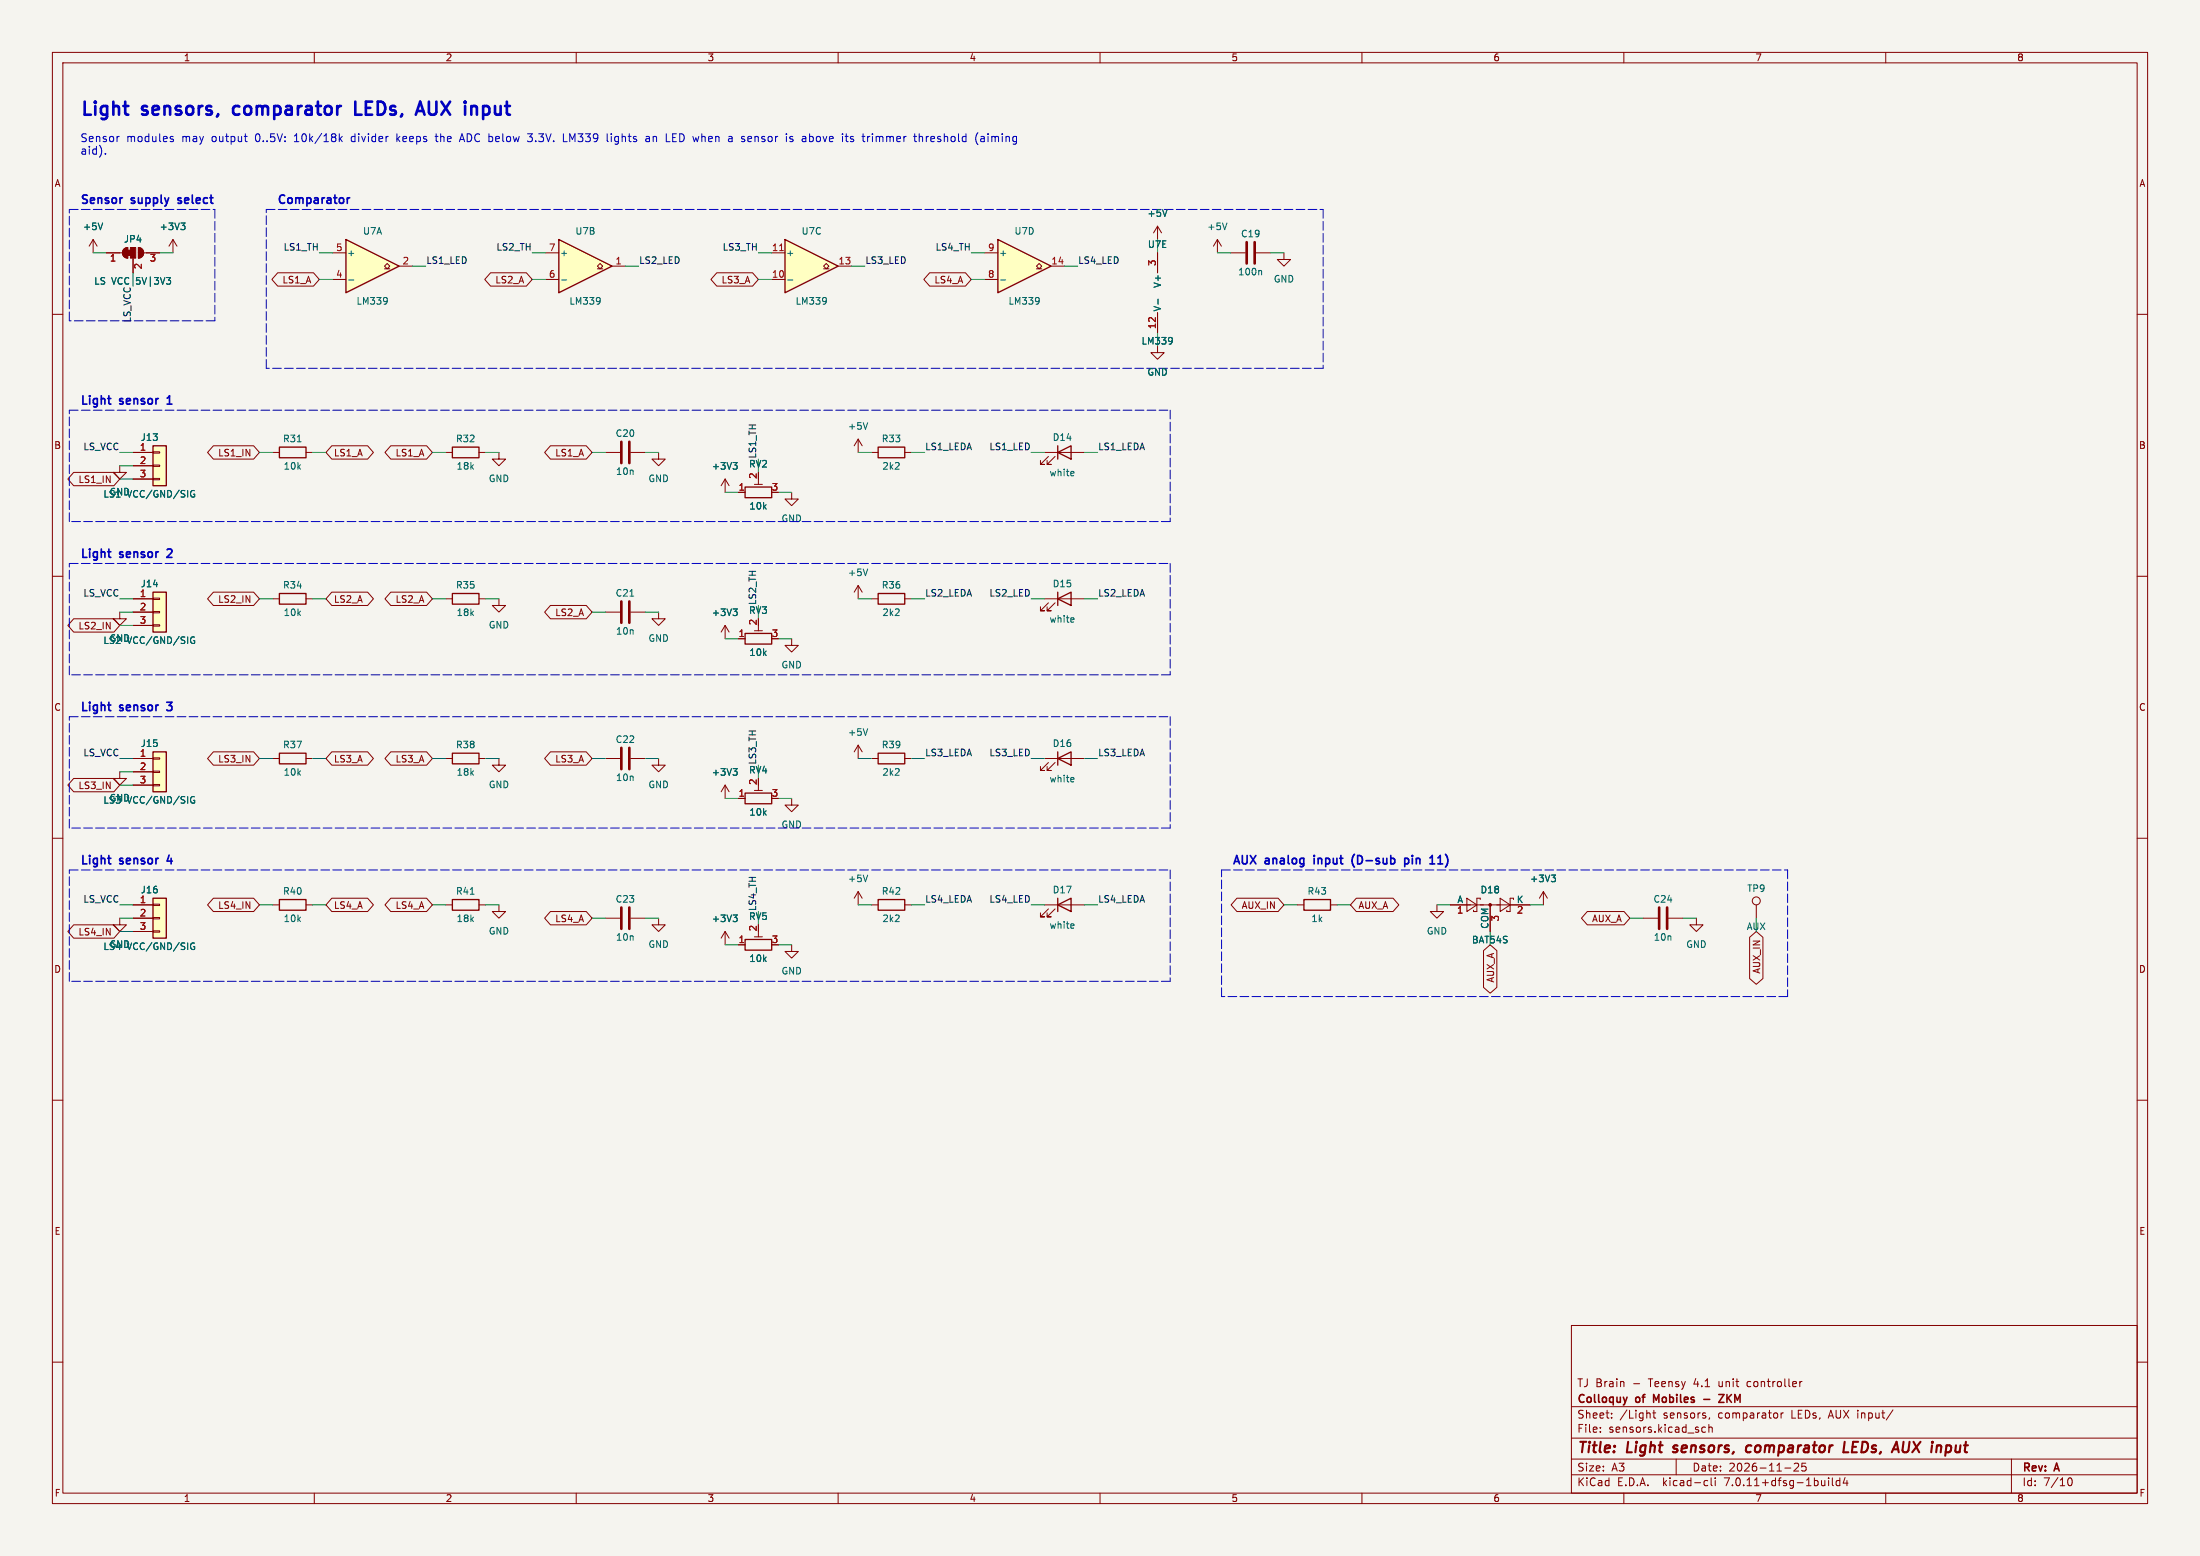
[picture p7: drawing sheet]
<svg xmlns="http://www.w3.org/2000/svg" width="420mm" height="297mm" viewBox="0 0 420 297" stroke-linecap="round" stroke-linejoin="round" font-family="sans-serif">
<path d="M0 0h420v297h-420z" fill="#f5f4ef" stroke="#f5f4ef" stroke-width=".19"/>
<g fill="none" stroke="#840000" stroke-width=".19">
<path d="M10 10h400v277h-400zM12 12h396v273h-396zM60 10v2M110 10v2M160 10v2M210 10v2M260 10v2M310 10v2M360 10v2M10 60h2M221 43.2v2.5M221 48.3v3.8"/>
<path d="M221 59.7v3.8M221 43.2l-.8 1.3M221 43.2l.7 1.3M232.4 45.7l-.8 1.3M232.4 45.7v2.6M232.4 45.7l.8 1.3M234.9 48.3h2.8M239.8 48.3h2.8M245.1 48.3v1.2h1.3l-1.3 1.3-1.3-1.3h1.3M408 60h2M221 66v1.3h1.2l-1.2 1.3-1.3-1.3h1.3M22.9 88.9v1.3h1.2l-1.2 1.2-1.3-1.2h1.3"/>
<path d="M52.1 86.4h1.2M58.4 86.4h1.3M85.1 86.4h1.3M91.4 86.4h1.3M95.2 86.4v1.2h1.3l-1.3 1.3-1.2-1.3h1.2M125.7 86.4v1.2h1.3l-1.3 1.3-1.2-1.3h1.2M141 94h1.2M144 92.5h1.5M144.8 91.4v1.1M163.8 83.8l-.7 1.3M163.8 83.8v2.6M163.8 83.8l.8 1.3"/>
<path d="M199.4 86.4h7.6M200.2 87.1l-1.6 1.5h.8h-.8v-.7M201.4 87.1l-1.5 1.5h.8h-.8v-.7M10 110h2M22.9 116.8v1.3h1.2l-1.2 1.3-1.3-1.3h1.3M25.4 114.3h3.8M25.4 116.8h3.8M25.4 119.4h3.8M29.2 119.3h1.3v.2h-1.3zM29.2 116.7h1.3v.3h-1.3zM29.2 114.2h1.3v.2h-1.3zM52.1 114.3h1.2"/>
<path d="M58.4 114.3h1.3M85.1 114.3h1.3M91.4 114.3h1.3M115.6 116.8h2.8M120.4 116.8h2.8M408 110h2M10 160h2M115.6 144.8h2.8M120.4 144.8h2.8M125.7 144.8v1.3h1.3l-1.3 1.2-1.2-1.2h1.2M138.4 149.9v2.5M138.4 149.9l-.7 1.2"/>
<path d="M138.4 149.9l.8 1.2M408 160h2M22.9 175.3v1.2h1.2l-1.2 1.3-1.3-1.3h1.3M25.4 175.3h3.8M25.4 172.7h3.8M25.4 177.8h3.8M29.2 177.7h1.3v.2h-1.3zM29.2 175.1h1.3v.3h-1.3zM29.2 172.6h1.3v.2h-1.3zM52.1 172.7h1.2M58.4 172.7h1.3M95.2 172.7v1.3h1.3l-1.3 1.3-1.2-1.3h1.2"/>
<path d="M115.6 175.3h2.8M120.4 175.3h2.8M125.7 175.3v1.2h1.3l-1.3 1.3-1.2-1.3h1.2M138.4 177.8l-.7 1.3M138.4 177.8v2.5M138.4 177.8l.8 1.3M144 178.8h1.5M144.8 177.8v1M323.8 175.3v1.2h1.3l-1.3 1.3-1.2-1.3h1.2M141 180.3h1.2M10 210h2M408 210h2"/>
<path d="M10 260h2M300 253h108v32h-108zM408 260h2M300 278.5h108M300 274.5h108M300 268.5h108M305.5 273.2v.2M305.5 272.5v.1M307.7 270.5v.2M307.7 269.8v.1M314.9 269.8l.1 .9M315.5 269.7h.6"/>
<path d="M315.7 269.2v1.3l.4 .2M320 278.5v3M325.6 272.5l-.4-.1-.3 .3 .1 .6h.6M326.2 272.5l.2-.1 .4 .1 .1 .9M326.2 271.9v1.5M326.4 270.6l-.2 .3M340 269.7v1M340.4 269.7l-.2 .1-.2 .2M343.3 279.4v.5l-.9 .9h1M343.6 263.7v1M344 279.3l-.1 .7 .3-.1h.5l.1 .6-.3 .3-.6-.2M344 263.7l-.3 .1-.1 .2"/>
<path d="M361.4 269.1l-1.3 1.9M384 278.5v6.5M60 285v2M110 285v2M160 285v2M210 285v2M260 285v2M300 281.5h108M310 285v2M325.6 282.6l.4 .1M326 283.5l-.4 .1M326.7 282.1v1.3l.2 .2"/>
<path d="M327.4 282.1v.1M327.4 282.6v1M340.7 280.2h1.2M349.1 282.1v.1M349.1 282.6v1M349.8 282.1v1.3l.2 .2M351.2 282.7l-.4-.1-.3 .3 .2 .6h.5M351.2 282.1v1.5M352.2 282l-.3 1.1h.9M352.6 282.6v1M360 285v2M394.7 282.7l.2-.5 .2-.1a.8 .8 0 0 1 .5 .7 .8 .8 0 0 1-.5 .8l-.2-.2-.2-.4"/>
</g>
<path d="M319.3 277.1l.2 .1M319.6 276l-.1 .3v.1M334.3 276a.66 .66 0 0 0-.9 .3l-.1 .5 .1 .3h.8M352.2 275.2l-.3 2h1M353.8 275.2l-.3 2h1M363.4 275.2l-.2 1.6 .3 .4h.4" fill="none" stroke="#840000" stroke-width=".4"/>
<path d="M316.2 267.3l-.5-1.1v1.5M325.3 267.1h1.1M328.1 266.2h1l-1 1.5h1" fill="none" stroke="#840000" stroke-width=".3"/>
<path d="M53.3 85.3h5.1v2.1h-5.1zM86.4 85.3h5v2.1h-5zM142.2 93h5.1v2h-5.1zM201.9 86.4l2.6-1.3v2.5zM201.9 85.1v2.5M29.2 113h2.5v7.7h-2.5zM53.3 113.3h5.1v2h-5.1zM86.4 113.3h5v2h-5zM29.2 171.5h2.5v7.6h-2.5zM53.3 171.7h5.1v2h-5.1zM142.2 179.3h5.1v2.1h-5.1z" fill="none" stroke="#840000" stroke-width=".25"/>
<g fill="none" stroke="#006464" stroke-width=".19">
<path d="M221.1 57.1v1M222.8 40l-.4 1.3M234.2 42.6l-.4 1.2M240.7 51.6l.1 .2v.7M223.7 64.5v.9M223.8 65l-.1 .1M56.8 84.3h.7M165.6 80.7l-.4 1.2M204.8 90l.2 .3-.6 .1M205 90.8h-.2M120.3 113.8h.7M36.9 122.3h.3l-.1 .5h-.5l-.2-.3"/>
<path d="M37.1 121.6h-.5l-.2 .3M139.9 146.7h.8l-.4 .5M140.5 147.2l.2 .2v.3l-.2 .3M139.9 174.6h.8l-.4 .5M140.5 175.1l.2 .3v.3l-.2 .2M36.9 180.7h.3l-.1 .5h-.5l-.2-.3M37.1 180h-.5l-.2 .3"/>
</g>
<path d="M238 46.2v4.1M239.5 46.2v4.1M118.6 114.8v4.1M120.1 114.8v4.1M118.6 142.7v4.1M120.1 142.7v4.1M118.6 173.2v4.1M120.1 173.2v4.1" fill="none" stroke="#840000" stroke-width=".51"/>
<g fill="#ffffc2" stroke="#ffffc2" stroke-width=".19">
<path d="M29.2 113h2.5v7.7h-2.5z"/>
<path d="M29.2 171.5h2.5v7.6h-2.5z"/>
</g>
<path d="M190.5 45.7l10.2 5.1-10.2 5.1z" fill="#ffffc2"/>
<path d="M190.5 45.7l10.2 5.1-10.2 5.1zM167.6 85.3h5.1v2.1h-5.1z" fill="none" stroke="#840000" stroke-width=".25"/>
<path d="M188 53.3h2.5M188 48.3h2.5M197.9 51.3h.5l-.5-.5 .5-.5 .5 .5-.5 .5h.5M200.7 50.8h2.5M166.4 86.4h1.2M172.7 86.4h1.3" fill="none" stroke="#840000" stroke-width=".19"/>
<path d="M191 53.4h1M198.3 56.9v.9M198.4 57.3l-.1 .2" fill="none" stroke="#006464" stroke-width=".19"/>
<path d="M149.9 45.7l10.1 5.1-10.1 5.1z" fill="#ffffc2"/>
<path d="M149.9 45.7l10.1 5.1-10.1 5.1z" fill="none" stroke="#840000" stroke-width=".25"/>
<path d="M147.3 53.3h2.6M147.3 48.3h2.6M157.2 51.3h.5l-.5-.5 .5-.5 .5 .5-.5 .5h.5M160 50.8h2.6M115.6 86.4h2.8M120.4 86.4h2.8" fill="none" stroke="#840000" stroke-width=".19"/>
<path d="M150.4 53.4h1M157.7 56.9v.9M157.8 57.3l-.1 .2" fill="none" stroke="#006464" stroke-width=".19"/>
<path d="M148.8 47.8h.8" fill="none" stroke="#a90000" stroke-width=".19"/>
<path d="M118.6 84.3v4.1M120.1 84.3v4.1" fill="none" stroke="#840000" stroke-width=".51"/>
<path d="M106.7 45.7l10.1 5.1-10.1 5.1z" fill="#ffffc2"/>
<path d="M106.7 45.7l10.1 5.1-10.1 5.1zM29.2 85.1h2.5v7.6h-2.5zM142.2 120.9h5.1v2h-5.1zM86.4 171.7h5v2h-5z" fill="none" stroke="#840000" stroke-width=".25"/>
<g fill="none" stroke="#840000" stroke-width=".19">
<path d="M104.1 53.3h2.6M104.1 48.3h2.6M114 51.3h.6l-.6-.5 .6-.5 .5 .5-.5 .5h.5M116.8 50.8h2.6M25.4 86.4h3.8M25.4 88.9h3.8M25.4 91.4h3.8M29.2 91.3h1.3v.3h-1.3zM29.2 88.8h1.3v.2h-1.3zM29.2 86.2h1.3v.3h-1.3zM138.4 91.4l-.7 1.3M138.4 91.4v2.6"/>
<path d="M138.4 91.4l.8 1.3M125.7 116.8v1.3h1.3l-1.3 1.3-1.2-1.3h1.2M144.8 119.4v1M141 121.9h1.2M144 120.4h1.5M151.1 121.9v1.3h1.3l-1.3 1.3-1.2-1.3h1.2M85.1 172.7h1.3M91.4 172.7h1.3"/>
</g>
<path d="M107.2 53.4h1M114.5 56.9v.9M114.6 57.3l-.1 .2M36.9 94.3h.3l-.1 .5h-.5l-.2-.2M37.1 93.7h-.5l-.2 .2M139.9 88.3h.8l-.4 .5M140.5 88.8l.2 .2v.3l-.2 .3M89.8 170.7h.7" fill="none" stroke="#006464" stroke-width=".19"/>
<path d="M29.2 85.1h2.5v7.6h-2.5z" fill="#ffffc2" stroke="#ffffc2" stroke-width=".19"/>
<path d="M66 45.7l10.2 5.1-10.2 5.1z" fill="#ffffc2"/>
<g fill="none" stroke="#840000" stroke-width=".25">
<path d="M66 45.7l10.2 5.1-10.2 5.1zM167.6 113.3h5.1v2h-5.1zM201.9 114.3l2.6-1.3v2.6zM201.9 113v2.6M29.2 143.5h2.5v7.6h-2.5zM53.3 143.8h5.1v2h-5.1zM86.4 143.8h5v2h-5zM142.2 151.4h5.1v2h-5.1zM167.6 143.8h5.1v2h-5.1zM201.9 144.8l2.6-1.3v2.6zM201.9 143.5v2.6M167.6 171.7h5.1v2h-5.1z"/>
<path d="M201.9 172.7l2.6-1.2v2.5zM201.9 171.5v2.5M248.9 171.7h5.1v2h-5.1z"/>
</g>
<g fill="none" stroke="#840000" stroke-width=".19">
<path d="M17.8 45.7l-.8 1.3M17.8 45.7v2.6M17.8 45.7l.7 1.3M20.3 48.3h3.1M23.7 47.5l.7-.3v2.1a1.02 1.02 0 0 1-1-.7 1.02 1.02 0 0 1 .3-1.1zM25.4 49.3v2.8M26.4 47.2a1.02 1.02 0 0 1 1 1.1 1.02 1.02 0 0 1-1 1zM27.4 48.3h3.1M33 45.7l-.7 1.3M33 45.7v2.6M33 45.7l.8 1.3M53 52.1h6.8l1.2 1.2-1.2 1.3h-6.8l-1.1-1.3z"/>
<path d="M63.5 53.3h2.5M63.5 48.3h2.5M73.4 51.3h.5l-.5-.5 .5-.5 .5 .5-.5 .5h.5M76.2 50.8h2.5M93.7 52.1h6.8l1.1 1.2-1.1 1.3h-6.8l-1.2-1.3zM136.8 52.1h6.9l1.1 1.2-1.1 1.3h-6.9l-1.1-1.3zM177.5 52.1h6.8l1.1 1.2-1.1 1.3h-6.8l-1.1-1.3zM221 48.3v3.8M221 59.7v3.8M14.1 90.2h7.6l1.2 1.2-1.2 1.3h-7.6l-1.1-1.3zM25.4 86.4h3.8M25.4 88.9h3.8"/>
<path d="M25.4 91.4h3.8M40.7 85.1h7.7l1.1 1.3-1.1 1.2h-7.7l-1.1-1.2zM63.3 85.1h6.9l1.1 1.3-1.1 1.2h-6.9l-1.1-1.2zM74.6 85.1h6.8l1.1 1.3-1.1 1.2h-6.8l-1.1-1.2zM105.1 85.1h6.8l1.1 1.3-1.1 1.2h-6.8l-1.1-1.2zM141 94h1.2M151.1 94v1.3h1.3l-1.3 1.2-1.2-1.2h1.2M14.1 118.1h7.6l1.2 1.3-1.2 1.3h-7.6l-1.1-1.3zM25.4 114.3h3.8M25.4 116.8h3.8M25.4 119.4h3.8M40.7 113h7.7l1.1 1.3-1.1 1.3h-7.7l-1.1-1.3z"/>
<path d="M63.3 113h6.9l1.1 1.3-1.1 1.3h-6.9l-1.1-1.3zM74.6 113h6.8l1.1 1.3-1.1 1.3h-6.8l-1.1-1.3zM95.2 114.3v1.3h1.3l-1.3 1.2-1.2-1.2h1.2M105.1 115.6h6.8l1.1 1.2-1.1 1.3h-6.8l-1.1-1.3zM138.4 119.4l-.7 1.3M138.4 119.4v2.5M138.4 119.4l.8 1.3M163.8 111.8v2.5M163.8 111.8l-.7 1.2M163.8 111.8l.8 1.2M166.4 114.3h1.2M172.7 114.3h1.3"/>
<path d="M199.4 114.3h7.6M200.2 115.1l-1.6 1.5h.8h-.8v-.8M201.4 115.1l-1.5 1.5h.8h-.8v-.8M141 121.9h1.2M14.1 148.6h7.6l1.2 1.3-1.2 1.2h-7.6l-1.1-1.2zM22.9 147.3v1.3h1.2l-1.2 1.3-1.3-1.3h1.3M25.4 144.8h3.8M25.4 147.3h3.8M25.4 149.9h3.8M29.2 149.7h1.3v.3h-1.3zM29.2 147.2h1.3v.2h-1.3zM29.2 144.7h1.3v.2h-1.3z"/>
<path d="M40.7 143.5h7.7l1.1 1.3-1.1 1.3h-7.7l-1.1-1.3zM52.1 144.8h1.2M58.4 144.8h1.3M63.3 143.5h6.9l1.1 1.3-1.1 1.3h-6.9l-1.1-1.3zM74.6 143.5h6.8l1.1 1.3-1.1 1.3h-6.8l-1.1-1.3zM85.1 144.8h1.3M91.4 144.8h1.3M95.2 144.8v1.3h1.3l-1.3 1.2-1.2-1.2h1.2M105.1 143.5h6.8l1.1 1.3-1.1 1.3h-6.8l-1.1-1.3zM141 152.4h1.2M144 150.9h1.5M144.8 149.9v1"/>
<path d="M151.1 152.4v1.3h1.3l-1.3 1.2-1.2-1.2h1.2M163.8 142.2v2.6M163.8 142.2l-.7 1.3M163.8 142.2l.8 1.3M166.4 144.8h1.2M172.7 144.8h1.3M199.4 144.8h7.6M200.2 145.5l-1.6 1.6h.8h-.8v-.8M201.4 145.5l-1.5 1.6h.8h-.8v-.8M14.1 176.5h7.6l1.2 1.3-1.2 1.3h-7.6l-1.1-1.3zM25.4 172.7h3.8M25.4 175.3h3.8"/>
<path d="M25.4 177.8h3.8M40.7 171.4h7.7l1.1 1.3-1.1 1.3h-7.7l-1.1-1.3zM63.3 171.4h6.9l1.1 1.3-1.1 1.3h-6.9l-1.1-1.3zM74.6 171.4h6.8l1.1 1.3-1.1 1.3h-6.8l-1.1-1.3zM105.1 174h6.8l1.1 1.3-1.1 1.2h-6.8l-1.1-1.2zM163.8 170.2l-.7 1.3M163.8 170.2v2.5M163.8 170.2l.8 1.3M166.4 172.7h1.2M172.7 172.7h1.3M199.4 172.7h7.6M200.2 173.5l-1.6 1.5h.8h-.8v-.8"/>
<path d="M201.4 173.5l-1.5 1.5h.8h-.8v-.8M236.1 171.4h7.9l1.1 1.3-1.1 1.3h-7.9l-1.1-1.3zM247.6 172.7h1.3M254 172.7h1.3M258.9 171.4h7l1.2 1.3-1.2 1.3h-7l-1.1-1.3zM274.3 172.7v1.3h1.3l-1.3 1.3-1.3-1.3h1.3M276.9 172.7h15.2M280 171.5l1.9 1.2-1.9 1.3zM282.6 171.7v-.2h-.7v2.5h-.6v-.3M284.5 172.7v5.1M286.4 171.5l1.9 1.2-1.9 1.3zM288.9 171.7v-.2h-.6v2.5h-.6v-.3"/>
<path d="M294.6 170.2l-.7 1.3M294.6 170.2v2.5M294.6 170.2l.8 1.3M303 174h7l1.1 1.3-1.1 1.2h-7l-1.1-1.2zM313.7 175.3h2.8M318.5 175.3h2.8M334 178.9l1.3-1.1 1.2 1.1v7.9l-1.2 1.1-1.3-1.1zM335.3 172.7v2.6M141 180.3h1.2M151.1 180.3v1.3h1.3l-1.3 1.3-1.2-1.3h1.2M283.2 181.5l1.3-1.2 1.2 1.2v7l-1.2 1.1-1.3-1.1z"/>
<circle cx="335.3" cy="172" r=".76"/>
</g>
<g fill="none" stroke="#006464" stroke-width=".19">
<path d="M19.6 42.6l-.4 1.2M31.8 53h.8l-.5 .5M32.3 53.5l.3 .2v.3l-.3 .2M34.5 42.6h.8l-.4 .5M35.1 43.1l.2 .2v.3l-.2 .2M66.6 53.4h.9M73.9 56.9v.9M73.9 57.3v.2M221.1 57.1v1M222.8 40l-.4 1.3M223.7 64.5v.9M223.8 65l-.1 .1"/>
<path d="M36.9 94.3h.3l-.1 .5h-.5l-.2-.2M37.1 93.7h-.5l-.2 .2M139.9 88.3h.8l-.4 .5M140.5 88.8l.2 .2v.3l-.2 .3M139.9 116.2h.8l-.4 .5M140.5 116.7l.2 .3v.3l-.2 .2M165.6 108.6l-.4 1.3M204.8 117.9l.2 .3-.6 .1M205 118.7l-.2 .1M36.9 122.3h.3l-.1 .5h-.5l-.2-.3M37.1 121.6h-.5l-.2 .3M165.6 139.1l-.4 1.3"/>
<path d="M36.9 152.8h.3l-.1 .4h-.5l-.2-.2M37.1 152.1h-.5l-.2 .2M139.9 146.7h.8l-.4 .5M140.5 147.2l.2 .2v.3l-.2 .3M204.8 148.4l.2 .3-.6 .1M205 149.2h-.2M139.9 174.6h.8l-.4 .5M140.5 175.1l.2 .3v.3l-.2 .2M165.6 167l-.4 1.3M204.8 176.3l.2 .3-.6 .2M205 177.1l-.2 .1M296.2 167h.7l-.4 .5"/>
<path d="M296.7 167.5l.2 .3v.3l-.2 .2M36.9 180.7h.3l-.1 .5h-.5l-.2-.3M37.1 180h-.5l-.2 .3"/>
</g>
<g fill="#840000" stroke="#840000" stroke-width=".19">
<path d="M24.4 47.8h.5v1h-.5z"/>
<path d="M23.7 47.5l.7-.3v2.1a1.02 1.02 0 0 1-1-.7 1.02 1.02 0 0 1 .3-1.1z"/>
<path d="M24.9 47.2h1v2.1h-1z"/>
<path d="M26.4 47.2a1.02 1.02 0 0 1 1 1.1 1.02 1.02 0 0 1-1 1z"/>
<circle cx="284.5" cy="172.7" r=".25"/>
</g>
<path d="M316.7 173.2v4.1M318.3 173.2v4.1" fill="none" stroke="#840000" stroke-width=".51"/>
<path d="M29.2 143.5h2.5v7.6h-2.5z" fill="#ffffc2" stroke="#ffffc2" stroke-width=".19"/>
<g fill="none" stroke="#0000c2" stroke-width=".32">
<path d="M34 38.7l.1 .1M34 37.8v.4M66.3 37.8v1M66.8 37.8h-.4l-.1 .3M31.9 77.1h.9M32.1 75.9l-.2 .1M32 104.9h-.1M32.7 105.5l-.9 .9h1M31.8 134h1M31.8 135.5l.3 .1M32.3 163.2l-.4 1.2h1M250.9 163.3v.1"/>
<path d="M250.9 163.8v1.1M258.6 163.1a1.83 1.83 0 0 0 0 2.4M268.2 163.8v1.6M268.2 163.9l.4-.1 .3 .3v.5l-.1 .2h-.6M274.5 164.9h.9M274.5 163.8l.5-.5v1.6"/>
</g>
<path d="M67.8 19.4v2.5h1.2M80.2 19.4l.8 2.5M44.6 20.5l-.1 .2 .1 1M79.6 21.2h1.2" fill="none" stroke="#0000c2" stroke-width=".5"/>
<g fill="none" stroke="#0000c2" stroke-width=".19">
<path d="M20.1 29.3v.1M22.8 26l-.3 .1M32.6 26.1h.5M32.6 26.5l.5 .1v.2v.2h-.5M46.6 26h.6M47.1 27h.1M64.8 25.5v1.5M64.9 26.5l.4 .5M65.3 26l-.5 .6M75.8 25.5v1.5M76.3 26l-.5 .6M83.1 26h.5"/>
<path d="M83.3 25.5v1.3l.2 .2M87.8 26.6h.8M88.2 25.5l-.5 1.5M100.7 26.9l.2 .1h.6M100.7 25.5h.9l-.5 .6 .4 .1M107.6 25.5v1.5h.7M116 27h.1M116.7 25.5v.2M116.7 26v1M123.3 26.1h.6l.1 .9M124 26.4l-.5 .1a.29 .29 0 0 0-.2 .3 .29 .29 0 0 0 .2 .2h.5M128.4 26.3h.5"/>
<path d="M129.1 25.5h-.7v1.5h.7M143 26l.4 .1M143.4 27h-.4M143.5 26.4l-.7 .1M151 26l.3 .1M151 26.5l.3 .1 .1 .2-.2 .2h-.3M154.7 26l.4 .1 .2 .2M155.3 26.8l-.3 .2h-.3M162.9 26.1l-.3-.1-.3 .3 .1 .2 .5 .1v.4h-.6M166.6 25.5v.2M166.6 26v1M175.6 26.1h.5v.9"/>
<path d="M176.8 26v1M177.1 26l-.3 .3M187.3 26.1h.5l.1 .9M187.9 26.4l-.5 .1a.29 .29 0 0 0-.2 .3 .29 .29 0 0 0 .2 .2h.5M188.6 25.5v.2M188.6 26v1"/>
</g>
<g fill="none" stroke="#0000c2" stroke-width=".19" stroke-dasharray="1.7 .6">
<path d="M13.2 40h27.8M41 40v21.2M50.8 40h201.8M252.6 40v30.3M13.2 61.2v-21.2M13.2 78.3h210.2M41 61.2h-27.8M50.8 70.3v-30.3M223.4 78.3v21.3M252.6 70.3h-201.8M13.2 99.6v-21.3M223.4 99.6h-210.2"/>
<path d="M13.2 107.6h210.2M223.4 107.6v21.2M13.2 128.8v-21.2M13.2 136.8h210.2M223.4 136.8v21.3M223.4 128.8h-210.2M13.2 158.1v-21.3M223.4 158.1h-210.2M13.2 166.1h210.2M223.4 166.1v21.2M233.2 166.1h108.1M341.3 166.1v24.1"/>
<path d="M13.2 187.3v-21.2M223.4 187.3h-210.2M233.2 190.2v-24.1M341.3 190.2h-108.1"/>
</g>
<g fill="none" stroke="#009600" stroke-width=".19">
<path d="M17.8 48.3h2.5M25.4 52.1v2.5M30.5 48.3h2.5M61 48.3h2.5M61 53.3h2.5M78.7 50.8h2.6M101.6 48.3h2.5M101.6 53.3h2.5M119.4 50.8h2.5M144.8 48.3h2.5M144.8 53.3h2.5M162.6 50.8h2.5"/>
<path d="M185.4 48.3h2.6M185.4 53.3h2.6M203.2 50.8h2.5M221 45.7v2.6M232.4 48.3h2.5M242.6 48.3h2.5M221 63.5v2.5M22.9 86.4h2.5M22.9 91.4h2.5M22.9 88.9h2.5M49.5 86.4h2.6M59.7 86.4h2.5"/>
<path d="M82.5 86.4h2.6M92.7 86.4h2.5M113 86.4h2.6M123.2 86.4h2.5M138.4 94h2.6M144.8 87.6v2.6M148.6 94h2.5M163.8 86.4h2.6M174 86.4h2.5M196.8 86.4h2.6M207 86.4h2.5M22.9 114.3h2.5"/>
<path d="M22.9 116.8h2.5M22.9 119.4h2.5M49.5 114.3h2.6M59.7 114.3h2.5M82.5 114.3h2.6M92.7 114.3h2.5M113 116.8h2.6M123.2 116.8h2.5M144.8 115.6v2.5M163.8 114.3h2.6M174 114.3h2.5M196.8 114.3h2.6"/>
<path d="M207 114.3h2.5M138.4 121.9h2.6M148.6 121.9h2.5M22.9 147.3h2.5M22.9 144.8h2.5M22.9 149.9h2.5M49.5 144.8h2.6M59.7 144.8h2.5M82.5 144.8h2.6M92.7 144.8h2.5M113 144.8h2.6M123.2 144.8h2.5"/>
<path d="M138.4 152.4h2.6M144.8 146.1v2.5M148.6 152.4h2.5M163.8 144.8h2.6M174 144.8h2.5M196.8 144.8h2.6M207 144.8h2.5M22.9 172.7h2.5M22.9 175.3h2.5M22.9 177.8h2.5M49.5 172.7h2.6M59.7 172.7h2.5"/>
<path d="M82.5 172.7h2.6M92.7 172.7h2.5M113 175.3h2.6M123.2 175.3h2.5M144.8 174v2.5M163.8 172.7h2.6M174 172.7h2.5M196.8 172.7h2.6M207 172.7h2.5M245.1 172.7h2.5M255.3 172.7h2.5M274.3 172.7h2.6"/>
<path d="M284.5 177.8v2.5M292.1 172.7h2.5M311.1 175.3h2.6M321.3 175.3h2.5M335.3 175.3v2.5M138.4 180.3h2.6M148.6 180.3h2.5"/>
</g>
<g font-size="3.5" fill="#0000c2">
<text x="15.2" y="22.2">Light</text>
<text x="27.3" y="22.2">sensors,</text>
<text x="45.7" y="22.2">comparator</text>
<text x="69.9" y="22.2">LEDs,</text>
<text x="82.8" y="22.2">AUX</text>
<text x="92.9" y="22.2">input</text>
</g>
<g font-size="2.8" fill="#840000">
<text x="301" y="277.9">Title:</text>
<text x="310.6" y="277.9">Light</text>
<text x="320.3" y="277.9">sensors,</text>
<text x="335" y="277.9">comparator</text>
<text x="354.4" y="277.9">LEDs,</text>
<text x="364.7" y="277.9">AUX input</text>
</g>
<g font-size="2.2" fill="#0000c2">
<text x="15.2" y="39">Sensor</text>
<text x="25.2" y="39">supply</text>
<text x="34.7" y="39">select</text>
<text x="52.8" y="39">Comparator</text>
<text x="15.2" y="77.4">Light</text>
<text x="23" y="77.4">sensor</text>
<text x="32.7" y="77.4">1</text>
<text x="15.2" y="106.6">Light</text>
<text x="23" y="106.6">sensor</text>
<text x="32.7" y="106.6">2</text>
<text x="15.2" y="135.9">Light</text>
<text x="23" y="135.9">sensor</text>
<text x="32.7" y="135.9">3</text>
<text x="15.2" y="165.1">Light</text>
<text x="23" y="165.1">sensor</text>
<text x="32.7" y="165.1">4</text>
<text x="235.2" y="165.1">AUX</text>
<text x="241.6" y="165.1">analog</text>
<text x="251.6" y="165.1">input</text>
<text x="259.4" y="165.1">(D-sub</text>
<text x="270.1" y="165.1">pin</text>
<text x="275.7" y="165.1">11)</text>
</g>
<g font-size="2.1" fill="#0000c2">
<text x="15.2" y="27.2">Sensor</text>
<text x="15.2" y="29.6">aid).</text>
<text x="24.1" y="27.2">modules</text>
<text x="34.8" y="27.2">may</text>
<text x="40.6" y="27.2">output</text>
<text x="49" y="27.2">0..5V:</text>
<text x="56.6" y="27.2">10k/18k</text>
<text x="67.6" y="27.2">divider</text>
<text x="76.4" y="27.2">keeps</text>
<text x="84.1" y="27.2">the</text>
<text x="88.9" y="27.2">ADC below</text>
<text x="102.1" y="27.2">3.3V.</text>
<text x="109" y="27.2">LM339</text>
<text x="117.5" y="27.2">lights</text>
<text x="125.1" y="27.2">an</text>
<text x="129.1" y="27.2">LED when</text>
<text x="141.3" y="27.2">a</text>
<text x="144" y="27.2">sensor</text>
<text x="152.7" y="27.2">is</text>
<text x="155.9" y="27.2">above</text>
<text x="163.7" y="27.2">its</text>
<text x="167.8" y="27.2">trimmer</text>
<text x="177.8" y="27.2">threshold</text>
<text x="189.6" y="27.2">(aiming</text>
</g>
<g font-size="2.1" fill="#840000">
<text x="301" y="268.2">Colloquy</text>
<text x="301" y="265">TJ Brain</text>
<text x="311.7" y="265">-</text>
<text x="312.4" y="268.2">of</text>
<text x="314.9" y="265">Teensy</text>
<text x="316.3" y="268.2">Mobiles</text>
<text x="323.6" y="265">4.1</text>
<text x="328.5" y="265">unit</text>
<text x="330.1" y="268.2">ZKM</text>
<text x="334.1" y="265">controller</text>
<text x="301" y="273.7">File:</text>
<text x="301" y="271">Sheet:</text>
<text x="307.1" y="273.7">sensors.kicad_sch</text>
<text x="309.2" y="271">/Light</text>
<text x="317.6" y="271">sensors,</text>
<text x="328.2" y="271">comparator</text>
<text x="342.3" y="271">LEDs,</text>
<text x="349.6" y="271">AUX input/</text>
<text x="301" y="281.1">Size:</text>
<text x="307.6" y="281.1">A3</text>
<text x="323" y="281.1">Date:</text>
<text x="330" y="281.1">2026-11-25</text>
<text x="386" y="281.3">Rev:</text>
<text x="392.4" y="281.3">A</text>
<text x="301" y="283.9">KiCad</text>
<text x="308.7" y="283.9">E.D.A.</text>
<text x="317.6" y="283.9">kicad-cli</text>
<text x="329.5" y="283.9">7.0.11+dfsg-1build4</text>
<text x="386" y="283.9">Id:</text>
<text x="390.1" y="283.9">7/10</text>
</g>
<g font-size="1.8" fill="#840000">
<text x="35" y="11.9">1</text>
<text x="85" y="11.9">2</text>
<text x="135" y="11.9">3</text>
<text x="185" y="11.9">4</text>
<text x="235" y="11.9">5</text>
<text x="285" y="11.9">6</text>
<text x="335" y="11.9">7</text>
<text x="385" y="11.9">8</text>
<text x="10.3" y="35.9">A</text>
<text x="408.3" y="35.9">A</text>
<text x="53.8" y="54.3">LS1_A</text>
<text x="94.5" y="54.3">LS2_A</text>
<text x="137.6" y="54.3">LS3_A</text>
<text x="178.3" y="54.3">LS4_A</text>
<text x="10.3" y="85.9">B</text>
<text x="41.5" y="87.3">LS1_IN</text>
<text x="63.7" y="87.3">LS1_A</text>
<text x="75.4" y="87.3">LS1_A</text>
<text x="105.9" y="87.3">LS1_A</text>
<text x="408.2" y="85.9">B</text>
<text x="14.9" y="92.4">LS1_IN</text>
<text x="41.5" y="115.3">LS2_IN</text>
<text x="63.7" y="115.3">LS2_A</text>
<text x="75.4" y="115.3">LS2_A</text>
<text x="105.9" y="117.8">LS2_A</text>
<text x="14.9" y="120.3">LS2_IN</text>
<text x="10.3" y="135.9">C</text>
<text x="408.2" y="135.9">C</text>
<text x="41.5" y="145.7">LS3_IN</text>
<text x="63.7" y="145.7">LS3_A</text>
<text x="75.4" y="145.7">LS3_A</text>
<text x="105.9" y="145.7">LS3_A</text>
<text x="14.9" y="150.8">LS3_IN</text>
<text x="41.5" y="173.7">LS4_IN</text>
<text x="63.7" y="173.7">LS4_A</text>
<text x="75.4" y="173.7">LS4_A</text>
<text x="236.9" y="173.7">AUX_IN</text>
<text x="259.2" y="173.7">AUX_A</text>
<text x="14.9" y="178.8">LS4_IN</text>
<text x="105.9" y="176.2">LS4_A</text>
<text x="303.8" y="176.2">AUX_A</text>
<text x="10.3" y="185.9">D</text>
<text x="336.2" y="186" transform="rotate(-90 336.2 186)">AUX_IN</text>
<text x="408.2" y="185.9">D</text>
<text x="285.4" y="187.7" transform="rotate(-90 285.4 187.7)">AUX_A</text>
<text x="10.3" y="235.9">E</text>
<text x="408.3" y="235.9">E</text>
<text x="10.3" y="285.9">F</text>
<text x="35" y="286.9">1</text>
<text x="85" y="286.9">2</text>
<text x="135" y="286.9">3</text>
<text x="185" y="286.9">4</text>
<text x="235" y="286.9">5</text>
<text x="285" y="286.9">6</text>
<text x="335" y="286.9">7</text>
<text x="385" y="286.9">8</text>
<text x="408.3" y="285.9">F</text>
</g>
<g font-size="1.8" fill="#006464">
<text x="218.9" y="41.6">+5V</text>
<text x="15.7" y="44.1">+5V</text>
<text x="23.6" y="46.5">JP4</text>
<text x="30.4" y="44.1">+3V3</text>
<text x="69.2" y="45">U7A</text>
<text x="109.8" y="45">U7B</text>
<text x="152.9" y="45">U7C</text>
<text x="193.6" y="45">U7D</text>
<text x="219" y="47.5">U7E</text>
<text x="230.4" y="44.1">+5V</text>
<text x="236.8" y="45.5">C19</text>
<text x="66.2" y="49.1">+</text>
<text x="106.8" y="49.1">+</text>
<text x="150" y="49.1">+</text>
<text x="190.6" y="49.1">+</text>
<text x="236.3" y="52.8">100n</text>
<text x="17.9" y="54.5">LS</text>
<text x="21.3" y="54.5">VCC</text>
<text x="26.1" y="54.5">5V|3V3</text>
<text x="68" y="58.3">LM339</text>
<text x="108.6" y="58.3">LM339</text>
<text x="151.8" y="58.3">LM339</text>
<text x="192.4" y="58.3">LM339</text>
<text x="221.8" y="59.6" transform="rotate(-90 221.8 59.6)">V-</text>
<text x="221.8" y="55.1" transform="rotate(-90 221.8 55.1)">V+</text>
<text x="243.1" y="54.1">GND</text>
<text x="217.8" y="66">LM339</text>
<text x="218.9" y="71.9">GND</text>
<text x="117.4" y="83.6">C20</text>
<text x="161.8" y="82.2">+5V</text>
<text x="26.8" y="84.4">J13</text>
<text x="53.9" y="84.6">R31</text>
<text x="54.1" y="89.8">10k</text>
<text x="87" y="84.6">R32</text>
<text x="87.1" y="89.8">18k</text>
<text x="135.8" y="89.8">+3V3</text>
<text x="142.9" y="89.4">RV2</text>
<text x="168.2" y="84.6">R33</text>
<text x="168.4" y="89.8">2k2</text>
<text x="200.9" y="84.4">D14</text>
<text x="19.6" y="95.2">LS1</text>
<text x="20.8" y="94.8">GNDVCC/GND/SIG</text>
<text x="93.2" y="92.2">GND</text>
<text x="117.5" y="90.9">10n</text>
<text x="123.7" y="92.2">GND</text>
<text x="200.3" y="91.1">white</text>
<text x="143" y="97.5">10k</text>
<text x="149.1" y="99.8">GND</text>
<text x="26.8" y="112.3">J14</text>
<text x="53.9" y="112.5">R34</text>
<text x="87" y="112.5">R35</text>
<text x="161.8" y="110.2">+5V</text>
<text x="168.2" y="112.5">R36</text>
<text x="200.9" y="112.3">D15</text>
<text x="54.1" y="117.8">10k</text>
<text x="87.1" y="117.8">18k</text>
<text x="117.4" y="114.1">C21</text>
<text x="135.8" y="117.8">+3V3</text>
<text x="142.9" y="117.4">RV3</text>
<text x="168.4" y="117.8">2k2</text>
<text x="200.3" y="119">white</text>
<text x="19.6" y="123.1">LS2</text>
<text x="20.8" y="122.7">GNDVCC/GND/SIG</text>
<text x="93.2" y="120.2">GND</text>
<text x="117.5" y="121.3">10n</text>
<text x="123.7" y="122.7">GND</text>
<text x="143" y="125.4">10k</text>
<text x="149.1" y="127.8">GND</text>
<text x="26.8" y="142.8">J15</text>
<text x="53.9" y="143">R37</text>
<text x="87" y="143">R38</text>
<text x="117.4" y="142">C22</text>
<text x="161.8" y="140.6">+5V</text>
<text x="168.2" y="143">R39</text>
<text x="200.9" y="142.8">D16</text>
<text x="54.1" y="148.3">10k</text>
<text x="87.1" y="148.3">18k</text>
<text x="117.5" y="149.3">10n</text>
<text x="135.8" y="148.3">+3V3</text>
<text x="142.9" y="147.9">RV4</text>
<text x="168.4" y="148.3">2k2</text>
<text x="200.3" y="149.5">white</text>
<text x="19.6" y="153.6">LS3</text>
<text x="20.8" y="153.2">GNDVCC/GND/SIG</text>
<text x="93.2" y="150.6">GND</text>
<text x="123.7" y="150.6">GND</text>
<text x="143" y="155.9">10k</text>
<text x="149.1" y="158.3">GND</text>
<text x="26.8" y="170.7">J16</text>
<text x="53.9" y="171">R40</text>
<text x="87" y="171">R41</text>
<text x="117.4" y="172.5">C23</text>
<text x="161.8" y="168.6">+5V</text>
<text x="168.2" y="171">R42</text>
<text x="200.9" y="170.7">D17</text>
<text x="249.5" y="171">R43</text>
<text x="278.1" y="172.5">A</text>
<text x="282.5" y="170.7">D18</text>
<text x="289.5" y="172.5">K</text>
<text x="292" y="168.6">+3V3</text>
<text x="315.6" y="172.5">C24</text>
<text x="333.5" y="170.5">TP9</text>
<text x="54.1" y="176.2">10k</text>
<text x="87.1" y="176.2">18k</text>
<text x="93.2" y="178.6">GND</text>
<text x="117.5" y="179.8">10n</text>
<text x="135.8" y="176.2">+3V3</text>
<text x="142.9" y="175.8">RV5</text>
<text x="168.4" y="176.2">2k2</text>
<text x="200.3" y="177.5">white</text>
<text x="250.2" y="176.2">1k</text>
<text x="272.3" y="178.6">GND</text>
<text x="284.2" y="177.4" transform="rotate(-90 284.2 177.4)">COM</text>
<text x="315.6" y="179.8">10n</text>
<text x="333.4" y="177.7">AUX</text>
<text x="19.6" y="181.5">LS4</text>
<text x="20.8" y="181.1">GNDVCC/GND/SIG</text>
<text x="123.7" y="181.1">GND</text>
<text x="143" y="183.8">10k</text>
<text x="280.9" y="180.3">BAT54S</text>
<text x="321.8" y="181.1">GND</text>
<text x="149.1" y="186.2">GND</text>
</g>
<g font-size="1.8" fill="#0f0f0f">
<text x="54" y="47.9">LS1_TH</text>
<text x="94.7" y="47.9">LS2_TH</text>
<text x="137.9" y="47.9">LS3_TH</text>
<text x="178.5" y="47.9">LS4_TH</text>
<text x="81.3" y="50.5">LS1_LED</text>
<text x="121.9" y="50.5">LS2_LED</text>
<text x="165.1" y="50.5">LS3_LED</text>
<text x="205.7" y="50.5">LS4_LED</text>
<text x="25.1" y="61.6" transform="rotate(-90 25.1 61.6)">LS_VCC</text>
<text x="15.8" y="86">LS_VCC</text>
<text x="144.4" y="87.6" transform="rotate(-90 144.4 87.6)">LS1_TH</text>
<text x="176.5" y="86">LS1_LEDA</text>
<text x="188.8" y="86">LS1_LED</text>
<text x="209.5" y="86">LS1_LEDA</text>
<text x="15.8" y="114">LS_VCC</text>
<text x="176.5" y="114">LS2_LEDA</text>
<text x="188.8" y="114">LS2_LED</text>
<text x="209.5" y="114">LS2_LEDA</text>
<text x="144.4" y="115.6" transform="rotate(-90 144.4 115.6)">LS2_TH</text>
<text x="15.8" y="144.4">LS_VCC</text>
<text x="144.4" y="146" transform="rotate(-90 144.4 146)">LS3_TH</text>
<text x="176.5" y="144.4">LS3_LEDA</text>
<text x="188.8" y="144.4">LS3_LED</text>
<text x="209.5" y="144.4">LS3_LEDA</text>
<text x="15.8" y="172.4">LS_VCC</text>
<text x="144.4" y="174" transform="rotate(-90 144.4 174)">LS4_TH</text>
<text x="176.5" y="172.4">LS4_LEDA</text>
<text x="188.8" y="172.4">LS4_LED</text>
<text x="209.5" y="172.4">LS4_LEDA</text>
</g>
<g font-size="1.8" fill="#a90000">
<text x="20.9" y="50.2">1</text>
<text x="27.4" y="51.5" transform="rotate(-90 27.4 51.5)">2</text>
<text x="28.5" y="50.2">3</text>
<text x="64.1" y="53.1">4</text>
<text x="64.1" y="48">5</text>
<text x="76.8" y="50.5">2</text>
<text x="104.7" y="53.1">6</text>
<text x="104.7" y="48">7</text>
<text x="117.4" y="50.5">1</text>
<text x="147.3" y="53.1">10</text>
<text x="147.3" y="48">11</text>
<text x="160" y="50.5">13</text>
<text x="188.5" y="53.1">8</text>
<text x="188.5" y="48">9</text>
<text x="200.6" y="50.5">14</text>
<text x="220.7" y="50.9" transform="rotate(-90 220.7 50.9)">3</text>
<text x="220.7" y="62.9" transform="rotate(-90 220.7 62.9)">12</text>
<text x="26.6" y="86.1">1</text>
<text x="26.6" y="88.6">2</text>
<text x="26.6" y="91.2">3</text>
<text x="140.9" y="93.7">1</text>
<text x="144.5" y="91.5" transform="rotate(-90 144.5 91.5)">2</text>
<text x="147.2" y="93.7">3</text>
<text x="26.6" y="114">1</text>
<text x="26.6" y="116.6">2</text>
<text x="26.6" y="119.1">3</text>
<text x="144.5" y="119.5" transform="rotate(-90 144.5 119.5)">2</text>
<text x="140.9" y="121.7">1</text>
<text x="147.2" y="121.7">3</text>
<text x="26.6" y="144.5">1</text>
<text x="26.6" y="147.1">2</text>
<text x="26.6" y="149.6">3</text>
<text x="144.5" y="149.9" transform="rotate(-90 144.5 149.9)">2</text>
<text x="140.9" y="152.1">1</text>
<text x="147.2" y="152.1">3</text>
<text x="26.6" y="172.5">1</text>
<text x="26.6" y="175">2</text>
<text x="26.6" y="177.5">3</text>
<text x="144.5" y="177.9" transform="rotate(-90 144.5 177.9)">2</text>
<text x="278.1" y="174.7">1</text>
<text x="286.5" y="176" transform="rotate(-90 286.5 176)">3</text>
<text x="289.5" y="174.7">2</text>
<text x="140.9" y="180.1">1</text>
<text x="147.2" y="180.1">3</text>
</g>
</svg>
